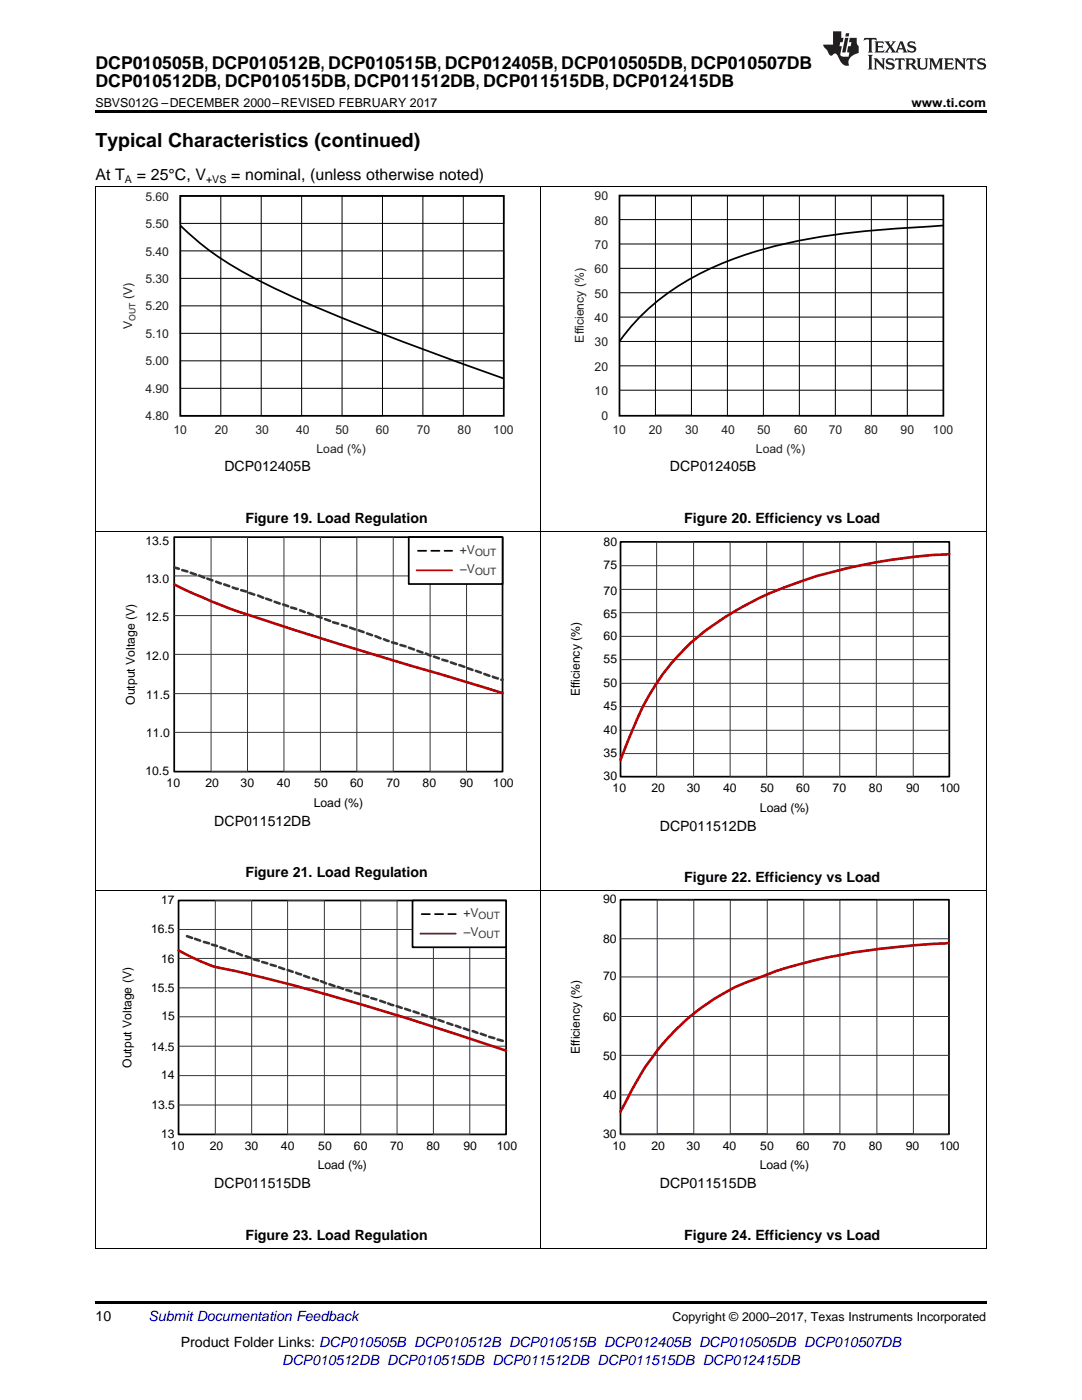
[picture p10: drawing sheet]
<svg xmlns="http://www.w3.org/2000/svg" width="216mm" height="279mm" viewBox="0 0 216 279" stroke-linecap="round" stroke-linejoin="round" font-family="sans-serif">
<path d="M19 249.2h.2zM196.7 249.2h.1zM19 259.7h177.8v.5h-177.8z" fill="#000"/>
<path d="M19.1 177.9v71.3M107.9 177.9v71.3M196.8 177.9v71.3M19 249.2h177.8" fill="none" stroke="#000" stroke-width=".2"/>
<path d="M35.6 179.7h65.4v46.7h-65.4z" fill="none" stroke="#000" stroke-width=".35"/>
<path d="M43 179.7h7.2v46.7h-7.2zM57.4 179.7h7.3v46.7h-7.3zM72 179.7h7.2v46.7h-7.2zM86.5 179.7h7.2v46.7h-7.2zM35.6 191.3h65.3M35.6 185.5h65.3M35.6 197.1h65.3M35.6 202.9h65.3M35.6 214.7h65.3M35.6 208.8h65.3M35.6 220.5h65.3" fill="none" stroke="#373435" stroke-width=".2"/>
<path d="M35.6 189.7a45.7 45.7 0 0 0 7.3 3.3 375.3 375.3 0 0 1 38.5 10.3l19.6 6.4" fill="none" stroke="#c00000" stroke-width=".52"/>
<g fill="none" stroke="#373435" stroke-width=".52">
<path d="M37.3 186.8l1 .4M38.9 187.4l1 .3M40.7 188l1 .3M42.3 188.5l1 .3M44 189.1l1 .3M45.7 189.7l1 .3M47.3 190.2l1 .5M49 190.8l1 .4M50.6 191.5l1.1 .2M52.3 192l1 .3M54 192.5l1 .3M55.7 193.1l1 .3"/>
<path d="M57.4 193.6l1 .3M59.1 194.1l1 .4M60.7 194.7l1 .4M62.4 195.3l1.1 .3M64 195.8l1.1 .5M65.7 196.4l1 .4M67.4 197l1 .3M69.1 197.6l1 .3M70.8 198.1l1 .3M72.5 198.7l1 .2M74.1 199.2l1 .3M75.9 199.7l1 .4"/>
<path d="M77.5 200.3l1 .3M79.1 200.8l1.1 .3M80.8 201.3l1 .4M82.5 201.9l1 .3M84.2 202.5l1 .3M85.9 203l1 .4M87.5 203.5l1 .4M89.3 204.2l1 .3M91 204.7l.9 .4M92.6 205.2l1 .4M94.3 205.8l1 .3M95.9 206.3l1 .4"/>
<path d="M97.6 206.9l1 .3M99.3 207.5l1 .2"/>
</g>
<path d="M82.3 179.7h18.7v9.3h-18.7z" fill-rule="evenodd" fill="#fff"/>
<path d="M34.8 107.2h65.5v46.8h-65.5zM123.8 108.1h65.6v46.9h-65.6zM82.3 179.7h18.7v9.3h-18.7zM123.8 179.6h65.6v46.8h-65.6zM84.1 182.4h1.7M86.8 182.4h1.6M89.4 182.4h1.6" fill="none" stroke="#000" stroke-width=".35"/>
<path d="M83.9 186.3h7.1" fill="none" stroke="#c00000" stroke-width=".35"/>
<g fill="none" stroke="#373435" stroke-width=".2">
<path d="M34.8 114.9h65.5M42.1 107.2h7.3v46.8h-7.3zM56.7 107.2h7.2v46.8h-7.2zM71.2 107.2h7.3v46.8h-7.3zM85.8 107.2h7.3v46.8h-7.3zM123.7 112.9h65.7M123.7 117.6h65.7M131 108.2h7.4v46.8h-7.4zM145.7 108.2h7.3v46.8h-7.3zM160.3 108.2h7.3v46.8h-7.3zM174.9 108.2h7.3v46.8h-7.3zM34.8 122.9h65.5"/>
<path d="M34.8 130.6h65.5M34.8 138.4h65.5M123.7 122.3h65.7M123.7 127h65.7M123.7 131.6h65.7M123.7 136.4h65.7M34.8 146.2h65.5M123.7 141h65.7M123.7 145.7h65.7M123.7 150.4h65.7M131.1 179.6h7.3v46.6h-7.3zM145.7 179.6h7.4v46.6h-7.4z"/>
<path d="M160.4 179.6h7.2v46.6h-7.2zM175 179.6h7.3v46.6h-7.3zM123.8 187.3h65.7M123.8 195h65.7M123.8 202.9h65.7M123.8 210.6h65.7M123.8 218.5h65.7M123.8 226.4h65.7"/>
</g>
<path d="M34.8 116.6a101.3 101.3 0 0 0 14.7 6.1 2082.1 2082.1 0 0 0 50.8 15.6M189.4 110.6a110.3 110.3 0 0 0-29.5 5.4 61.5 61.5 0 0 0-23 13.2 45.2 45.2 0 0 0-9.7 14.1l-3.4 8.3M189.3 188.2a136 136 0 0 0-34.5 5.6l-2.9 1.2a44.4 44.4 0 0 0-25 21.1l-3.1 5.7" fill="none" stroke="#c00000" stroke-width=".52"/>
<path d="M19.1 106.2v71.7M107.9 106.2v71.7M196.8 106.2v71.7M19 177.8h177.8" fill="none" stroke="#000" stroke-width=".2"/>
<g fill="none" stroke="#373435" stroke-width=".52">
<path d="M34.8 113.2l.9 .3M36.4 113.8l1 .2M38.1 114.3l1 .4M39.8 114.8l1 .5M41.4 115.5l1 .3M43.1 116.1l1 .3M44.7 116.6l1.1 .4M46.4 117.2l1 .3M48.1 117.8l1 .2M49.7 118.3l1 .4M51.5 118.9l1 .4M53.1 119.5l1 .3"/>
<path d="M54.8 120.1l1 .4M56.5 120.6l1 .4M58.1 121.3l1 .2M59.9 121.8l.9 .3M61.5 122.3l1 .5M63.2 122.9l1 .4M64.9 123.6l1 .3M66.5 124.2l1 .3M68.2 124.7l1 .3M69.8 125.3l1.1 .3M71.5 125.8l1.1 .3M73.2 126.4l1 .4"/>
<path d="M74.9 126.9l1 .5M76.6 127.6l.9 .3M78.2 128.2l1 .3M79.9 128.7l1 .3M81.6 129.3l1 .3M83.3 129.9l1 .3M85 130.4l.9 .5M86.6 131l1 .4M88.3 131.7l1 .2M90 132.2l1 .4M91.7 132.7l1 .4M93.3 133.4l1 .3"/>
<path d="M95 133.9l1 .3M96.6 134.5l1.1 .4M98.3 135l1.1 .4M100 135.7h.3"/>
</g>
<path d="M81.6 107.2h18.7v9.4h-18.7z" fill-rule="evenodd" fill="#fff"/>
<path d="M36 39.1h64.5v43.9h-64.5zM123.6 39h64.6v44h-64.6zM36 45a60.4 60.4 0 0 0 16.9 11.6 365.9 365.9 0 0 0 36.2 14.8l11.3 4.1M188.1 45l-1.7 .1a189.3 189.3 0 0 0-29.5 3.5 64.9 64.9 0 0 0-23.9 10.1 40.5 40.5 0 0 0-9.4 9.4M81.6 107.2h18.7v9.4h-18.7zM83.4 109.9h1.6M86 109.9h1.7M88.7 109.9h1.5" fill="none" stroke="#000" stroke-width=".35"/>
<path d="M83.1 113.8h7.1" fill="none" stroke="#c00000" stroke-width=".35"/>
<g fill="none" stroke="#000" stroke-width=".2">
<path d="M19 37.2h177.8M19.1 37.3v68.9M36 39.1h64.5v5.5h-64.5zM36 39.1h8.1v43.9h-8.1zM52.1 39.1h8.1v43.9h-8.1zM68.3 39.1h8v43.9h-8zM84.4 39.1h8v43.9h-8zM107.9 37.3v68.9M130.8 39h7.2v43.9h-7.2zM145.1 39h7.2v44h-7.2zM159.5 39h7.2v43.9h-7.2zM173.9 39h7.1v43.9h-7.1z"/>
<path d="M196.8 37.3v68.9M36 50.1h64.5v5.5h-64.5zM123.6 43.8h64.6M123.6 48.7h64.6M123.6 53.6h64.6M123.6 58.4h64.6M36 61h64.5v5.5h-64.5zM36 72h64.5v5.5h-64.5zM123.6 63.3h64.6M123.6 68.1h64.6M123.6 73h64.6M123.6 77.9h64.6"/>
<path d="M19 106.1h177.8"/>
</g>
<path d="M19 22h177.8v.5h-177.8z" fill="#000"/>
<g fill="#231f20">
<path d="M172.5 7.6l-.1 .5 .4-.2h.6v.1v2.1l-.2 .4h.9l-.2-.4v-2.1l.1-.1h.5l.5 .2-.2-.5zM174.5 8.3l.2 .3v1.5l-.2 .4h1.8l.2-.6a1.04 1.04 0 0 1-1.3 .2v-.7h.6l.3 .2v-.6l-.3 .2h-.6v-.6l.8-.1 .4 .3-.2-.5zM176.5 8.3l.9 1.1-.9 1.1h.8l-.2-.2 .4-.7 .5 .7-.2 .2h1.5l-.2-.2 .2-.4h.9l.1 .4-.2 .2h1l-.3-.3-.7-1.9h-.5l-.9 2-.8-1 .9-1h-.8l.1 .3-.4 .5-.3-.6 .1-.2zM179.7 8.6l.4 1h-.7zM181.3 8.4a.63 .63 0 0 0-.2 .7 .63 .63 0 0 0 .6 .4l.6 .2 .1 .2a.75 .75 0 0 1-.7 .4 .75 .75 0 0 1-.6-.5l.1 .7 .1-.1a1.11 1.11 0 0 0 1.5-.6 1.13 1.13 0 0 0-1.2-.8l-.1-.4a1.04 1.04 0 0 1 1.2 .2l-.2-.5-.2 .1-.4-.2zM173.2 10.9l.2 .4v2.2l-.2 .4h1l-.3-.4v-2.2l.3-.4zM174.3 11.6l.3 .4v1.5l-.3 .4h.8l-.2-.4v-1.3l1.5 1.7v-1.9l.2-.4h-.7l.2 .4v.9l-1.1-1.3zM177 11.8a.62 .62 0 0 0-.2 .7 .62 .62 0 0 0 .6 .4l.6 .1 .1 .3a.76 .76 0 0 1-.7 .3 .76 .76 0 0 1-.7-.4l.2 .7 .1-.1a1.11 1.11 0 0 0 1.5-.6 1.13 1.13 0 0 0-1.2-.8l-.1-.4a1.04 1.04 0 0 1 1.2 .2l-.2-.6-.2 .1-.5-.1zM178.7 11.6l-.2 .6a.61 .61 0 0 1 .8-.3v1.6l-.2 .4h.9l-.2-.4v-1.6a.63 .63 0 0 1 .7 .3l-.1-.6zM180.6 11.6l.3 .4v1.5l-.3 .4h1l-.2-.2-.1-.8 .6 .2a.76 .76 0 0 0 1.2 .7l-1-1a.58 .58 0 0 0 .6-.5 .58 .58 0 0 0-.5-.6zM181.4 11.9h.1a.45 .45 0 0 1 .5 .1 .45 .45 0 0 1 .1 .5l-.8 .2zM182.9 11.6l.2 .2a2.17 2.17 0 0 0 .3 1.9 .99 .99 0 0 0 1.6-.6v-1.1l.2-.4h-.7l.2 .2a1.92 1.92 0 0 1-.2 1.8 .6 .6 0 0 1-.9-.5v-1.1l.2-.4zM185.4 11.6l.2 .4v1.5l-.2 .4h.7l-.2-.4v-1.4l.8 1.8 .8-1.8v1.4l-.2 .4h.9l-.2-.4v-1.5l.2-.4h-.8l-.6 1.5-.6-1.5zM188.4 11.6l.2 .4v1.5l-.2 .4h1.8l.1-.6a1.04 1.04 0 0 1-1.2 .1v-.6h.5l.4 .2v-.6l-.4 .2h-.5v-.7h.8l.3 .3-.1-.6zM190.5 11.6l.2 .4v1.5l-.2 .4h.7l-.2-.4v-1.3l1.5 1.7v-1.9l.2-.4h-.7l.2 .4v.9l-1.1-1.3zM192.9 11.6l-.1 .6a.61 .61 0 0 1 .7-.3l.1 1.6-.3 .4h1l-.3-.4 .1-1.6a.63 .63 0 0 1 .7 .3l-.1-.6zM195.2 11.8a.62 .62 0 0 0-.2 .7 .62 .62 0 0 0 .6 .4l.6 .1 .1 .3a.76 .76 0 0 1-.7 .3 .76 .76 0 0 1-.6-.4l.1 .7 .1-.1a1.11 1.11 0 0 0 1.6-.6 1.13 1.13 0 0 0-1.3-.8l-.1-.4a1.04 1.04 0 0 1 1.2 .2l-.1-.6-.2 .1-.5-.1z"/>
<path d="M166.2 6.3v2.6h-1.9v.4l.8 .9a.91 .91 0 0 0 1 .8 .56 .56 0 0 1 .5-.3 .56 .56 0 0 1 .5 .3l.4 .8a1.53 1.53 0 0 0 1.9 1.2 1.54 1.54 0 0 1 1-2.1l.9-.3v-1.4a1.52 1.52 0 0 1-.4-1.6h-1.3l-.2 .8h.5l-.2 .8h-.5l-.1 1v.2l.4 .1-.2 .8a1.93 1.93 0 0 1-1.6-.3l.3-1.8h-.5l.2-.8h.4l.2-.8h-.4v-1.3zM168.6 7.6l-.6 2.9h.7l.6-2.9zM168.8 6.6l-.1 .7h.6l.2-.7z"/>
</g>
<text font-size="3.9" x="19" y="29.3">Typical Characteristics (continued)</text>
<g font-size="3.5">
<text x="19" y="13.8">DCP010505B, DCP010512B, DCP010515B, DCP012405B, DCP010505DB, DCP010507DB</text>
<text x="19" y="17.3">DCP010512DB, DCP010515DB, DCP011512DB, DCP011515DB, DCP012415DB</text>
</g>
<g font-size="3.2">
<text x="19" y="36">At T</text>
<text x="27.3" y="36">= 25°C, V</text>
<text x="46.1" y="36">= nominal, (unless otherwise noted)</text>
</g>
<g font-size="2.8">
<text x="44.8" y="94.1">DCP012405B</text>
<text x="133.7" y="94.1">DCP012405B</text>
<text x="49" y="104.4">Figure 19. Load Regulation</text>
<text x="136.5" y="104.4">Figure 20. Efficiency vs Load</text>
<text x="42.8" y="164.7">DCP011512DB</text>
<text x="131.7" y="165.8">DCP011512DB</text>
<text x="49" y="175.1">Figure 21. Load Regulation</text>
<text x="136.5" y="176.1">Figure 22. Efficiency vs Load</text>
<text x="42.8" y="237.1">DCP011515DB</text>
<text x="131.7" y="237.1">DCP011515DB</text>
<text x="49" y="247.5">Figure 23. Load Regulation</text>
<text x="136.5" y="247.5">Figure 24. Efficiency vs Load</text>
<text x="19" y="263.6">10</text>
<text x="36.1" y="268.9">Product Folder Links: DCP010505B DCP010512B DCP010515B DCP012405B DCP010505DB DCP010507DB</text>
</g>
<g font-size="2.8" fill="#0000c8">
<text x="29.6" y="263.6">Submit Documentation Feedback</text>
<text x="56.3" y="272.4">DCP010512DB DCP010515DB DCP011512DB DCP011515DB DCP012415DB</text>
</g>
<g font-size="2.5">
<text x="19" y="21.4">SBVS012G –DECEMBER 2000–REVISED FEBRUARY 2017</text>
<text x="181.9" y="21.4">www.ti.com</text>
<text x="134.2" y="263.6">Copyright © 2000–2017, Texas Instruments Incorporated</text>
</g>
<g font-size="2.4" fill="#231f20">
<text x="29" y="40">5.60</text>
<text x="118.7" y="40">90</text>
<text x="29" y="45.5">5.50</text>
<text x="118.7" y="44.8">80</text>
<text x="29" y="51">5.40</text>
<text x="118.7" y="49.7">70</text>
<text x="26.4" y="59.6" transform="rotate(-90 26.4 59.6)">(V)</text>
<text x="29" y="56.5">5.30</text>
<text x="118.7" y="54.6">60</text>
<text x="118.7" y="59.4">50</text>
<text x="26.4" y="65.6" transform="rotate(-90 26.4 65.6)">V</text>
<text x="29" y="62">5.20</text>
<text x="118.7" y="64.3">40</text>
<text x="29" y="67.4">5.10</text>
<text x="116.5" y="68.4" transform="rotate(-90 116.5 68.4)">Efficiency (%)</text>
<text x="118.7" y="69.1">30</text>
<text x="29" y="72.9">5.00</text>
<text x="118.7" y="74">20</text>
<text x="29" y="78.4">4.90</text>
<text x="29" y="83.9">4.80</text>
<text x="118.7" y="78.9">10</text>
<text x="120" y="83.7">0</text>
<text x="34.6" y="86.6">10</text>
<text x="42.9" y="86.6">20</text>
<text x="51" y="86.6">30</text>
<text x="59.1" y="86.6">40</text>
<text x="66.9" y="86.6">50</text>
<text x="75" y="86.6">60</text>
<text x="83.2" y="86.6">70</text>
<text x="91.3" y="86.6">80</text>
<text x="98.4" y="86.6">100</text>
<text x="122.2" y="86.6">10</text>
<text x="129.5" y="86.6">20</text>
<text x="136.7" y="86.6">30</text>
<text x="144" y="86.6">40</text>
<text x="151.1" y="86.6">50</text>
<text x="158.4" y="86.6">60</text>
<text x="165.4" y="86.6">70</text>
<text x="172.5" y="86.6">80</text>
<text x="179.7" y="86.6">90</text>
<text x="186.1" y="86.6">100</text>
<text x="63.2" y="90.3">Load (%)</text>
<text x="150.8" y="90.3">Load (%)</text>
</g>
<g font-size="2.4">
<text x="29" y="108.7">13.5</text>
<text x="120.4" y="108.9">80</text>
<text x="120.4" y="113.6">75</text>
<text x="29" y="116.3">13.0</text>
<text x="120.4" y="118.6">70</text>
<text x="29" y="124">12.5</text>
<text x="120.4" y="123.3">65</text>
<text x="29" y="131.7">12.0</text>
<text x="120.4" y="127.7">60</text>
<text x="120.4" y="137">50</text>
<text x="120.4" y="132.4">55</text>
<text x="26.9" y="140.6" transform="rotate(-90 26.9 140.6)">Output Voltage (V)</text>
<text x="29.2" y="139.4">11.5</text>
<text x="115.7" y="139" transform="rotate(-90 115.7 139)">Efficiency (%)</text>
<text x="120.4" y="141.7">45</text>
<text x="29.2" y="147.1">11.0</text>
<text x="120.4" y="146.4">40</text>
<text x="29" y="154.8">10.5</text>
<text x="120.4" y="155.7">30</text>
<text x="120.4" y="151.1">35</text>
<text x="33.2" y="157.1">10</text>
<text x="41" y="157.1">20</text>
<text x="48" y="157.1">30</text>
<text x="55.3" y="157.1">40</text>
<text x="62.6" y="161">Load (%)</text>
<text x="62.7" y="157.1">50</text>
<text x="69.9" y="157.1">60</text>
<text x="77.1" y="157.1">70</text>
<text x="84.3" y="157.1">80</text>
<text x="91.7" y="157.1">90</text>
<text x="98.4" y="157.1">100</text>
<text x="122.2" y="158.1">10</text>
<text x="130" y="158.1">20</text>
<text x="137" y="158.1">30</text>
<text x="144.3" y="158.1">40</text>
<text x="151.6" y="162">Load (%)</text>
<text x="151.7" y="158.1">50</text>
<text x="158.9" y="158.1">60</text>
<text x="166.1" y="158.1">70</text>
<text x="173.4" y="158.1">80</text>
<text x="180.8" y="158.1">90</text>
<text x="187.5" y="158.1">100</text>
<text x="32.2" y="180.5">17</text>
<text x="120.3" y="180.3">90</text>
<text x="30.1" y="186.3">16.5</text>
<text x="120.3" y="188.1">80</text>
<text x="30.1" y="197.9">15.5</text>
<text x="32.2" y="192.1">16</text>
<text x="120.3" y="195.5">70</text>
<text x="32.2" y="203.6">15</text>
<text x="120.3" y="203.7">60</text>
<text x="30.1" y="209.7">14.5</text>
<text x="26.2" y="213.1" transform="rotate(-90 26.2 213.1)">Output Voltage (V)</text>
<text x="32.2" y="215.4">14</text>
<text x="115.7" y="210.4" transform="rotate(-90 115.7 210.4)">Efficiency (%)</text>
<text x="120.3" y="211.5">50</text>
<text x="30.2" y="221.3">13.5</text>
<text x="120.3" y="219.3">40</text>
<text x="32.2" y="227.2">13</text>
<text x="120.3" y="227.1">30</text>
<text x="34.1" y="229.5">10</text>
<text x="41.8" y="229.5">20</text>
<text x="48.8" y="229.5">30</text>
<text x="56.1" y="229.5">40</text>
<text x="63.4" y="233.4">Load (%)</text>
<text x="63.5" y="229.5">50</text>
<text x="70.6" y="229.5">60</text>
<text x="77.9" y="229.5">70</text>
<text x="85.1" y="229.5">80</text>
<text x="92.5" y="229.5">90</text>
<text x="99.1" y="229.5">100</text>
<text x="122.2" y="229.5">10</text>
<text x="130" y="229.5">20</text>
<text x="137" y="229.5">30</text>
<text x="144.2" y="229.5">40</text>
<text x="151.6" y="233.4">Load (%)</text>
<text x="151.7" y="229.5">50</text>
<text x="158.9" y="229.5">60</text>
<text x="166.1" y="229.5">70</text>
<text x="173.3" y="229.5">80</text>
<text x="180.7" y="229.4">90</text>
<text x="187.4" y="229.4">100</text>
</g>
<g font-size="2.4" fill="#373435">
<text x="91.7" y="110.6">+V</text>
<text x="91.8" y="114.3">±</text>
<text x="93.2" y="114.3">V</text>
<text x="92.5" y="183.1">+V</text>
<text x="92.5" y="186.8">±</text>
<text x="93.9" y="186.8">V</text>
</g>
<g font-size="2.1">
<text x="24.9" y="36.6">A</text>
<text x="41.1" y="36.6">+VS</text>
</g>
<g font-size="2" fill="#373435">
<text x="94.8" y="111">OUT</text>
<text x="94.8" y="114.7">OUT</text>
<text x="95.5" y="183.5">OUT</text>
<text x="95.5" y="187.2">OUT</text>
</g>
<text font-size="1.7" fill="#231f20" x="27.1" y="64" transform="rotate(-90 27.1 64)">OUT</text>
</svg>
